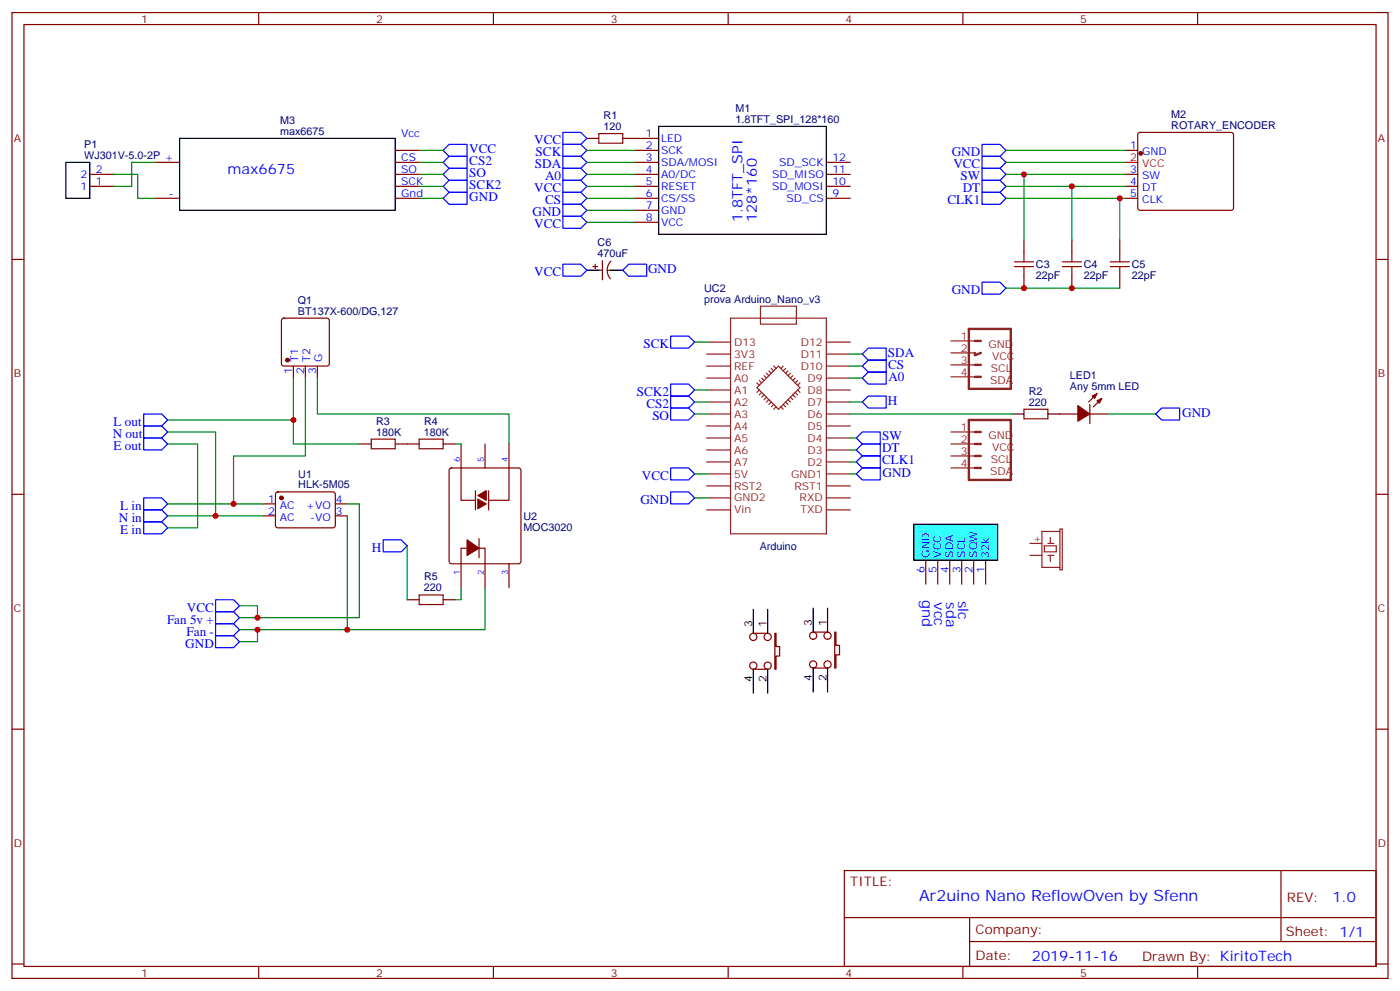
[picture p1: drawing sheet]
<svg xmlns="http://www.w3.org/2000/svg" width="412mm" height="292mm" viewBox="0 0 412 292" stroke-linecap="round" stroke-linejoin="round" font-family="sans-serif">
<g fill="none" stroke="#870000" stroke-width=".35">
<path d="M3.5 3.7h405.4v284.3h-405.4zM7.1 7.2h398.2v277.3h-398.2zM76.2 3.7v3.5M145.3 3.7v3.5M214.5 3.7v3.5M283.6 3.7v3.5M352.8 3.7v3.5M335.4 39.2l.4-.2h26.9l.5 .2 .2 .5v21.5l-.3 .5-.4 .2h-26.9l-.5-.2-.2-.5v-21.5zM26.5 51.3h7M26.5 54.9h7M45.9 47.8h7M45.9 58.4h7"/>
<path d="M116.4 44.3h7.1M116.4 47.8h7.1M116.4 51.3h7.1M116.4 54.9h7.1M116.4 58.4h7.1M172.9 40.7h3.5M183.4 40.7h10.6M187 44.3h7M187 47.8h7M187 51.3h7M187 54.9h7M187 58.4h7"/>
<path d="M243.4 47.8h7.1M243.4 51.3h7.1M243.4 54.9h7.1M243.4 58.4h7.1M331.6 44.3h3.5M331.6 51.3h3.5M331.6 54.9h3.5M331.6 58.4h3.5M3.5 76.4h3.6M174.6 78.5h1.4M175.3 77.8v1.4M176.4 79.6h1"/>
<path d="M177.4 76.7v5.7M178.9 79.6h1M180 76.8a3.8 3.8 0 0 0-.2 5.3M187 61.9h7M187 65.4h7M301.6 70.7v3.6M315.7 70.7v3.6M329.8 70.7v3.6M405.3 76.4h3.6M301.6 81.3v3.5M315.7 81.3v3.5M329.8 81.3v3.5"/>
<path d="M3.5 145.5h3.6M405.3 145.5h3.6M3.5 214.7h3.6M405.3 214.7h3.6M248.7 256.3h156.6v28.2h-156.6zM377.3 256.3v20.9M248.7 270.1h156.5M285.6 277.2h119.6M285.6 270.1v14.2M3.5 283.8h3.6M76.2 284.5v3.5M145.3 284.5v3.5"/>
<path d="M214.5 284.5v3.5M283.6 284.5v3.5M352.8 284.5v3.5M405.3 283.8h3.6"/>
</g>
<path d="M194 37.2h49.4v31.8h-49.4zM19.4 47.8h7.1v10.6h-7.1zM52.9 40.7h63.5v21.2h-63.5zM172.9 79.6h3.5M179.9 79.6h3.5" fill="none" stroke="#000" stroke-width=".35"/>
<g fill="none" stroke="#a10000" stroke-width=".35">
<path d="M176.4 39.3h7v2.9h-7zM298.8 77.1h5.6M298.8 78.5h5.6M301.6 74.3v2.8M301.6 78.5v2.8M312.9 77.1h5.7M312.9 78.5h5.7M315.7 74.3v2.8M315.7 78.5v2.8M327 77.1h5.7M327 78.5h5.7M329.8 74.3v2.8"/>
<path d="M329.8 78.5v2.8"/>
</g>
<circle cx="336" cy="45.2" r=".53" fill="#870000" stroke="#870000" stroke-width=".35"/>
<path d="M331.6 47.8h3.5" fill="none" stroke="#f00" stroke-width=".35"/>
<path d="M224 90.1h10.6v5.3h-10.6z" fill="none" stroke="#8c2424" stroke-width=".35"/>
<path d="M269.2 154.3h24.7v10.6h-24.7z" fill="#3ff" stroke="#000" stroke-width=".35"/>
<g fill="none" stroke="#8c2424" stroke-width=".35">
<path d="M215.2 93.7h28.2v63.5h-28.2zM223 114.1l6.3-6.3 6.4 6.3-6.4 6.4zM223 112.7l.7 .7M223.7 112l.7 .7M223.7 114.8l-.7 .7M224.4 111.3l.7 .7M224.4 115.5l-.7 .7M225.1 110.6l.7 .7M225.1 116.2l-.7 .7M225.8 109.9l.7 .7M225.8 116.9l-.7 .8M226.5 109.2l.7 .7"/>
<path d="M226.5 117.7l-.7 .7M227.2 108.5l.7 .7M227.2 118.4l-.7 .7M227.9 107.8l.7 .7M227.9 119.1l-.7 .7M228.6 119.8l-.7 .7M230 119.8l.7 .7M230.7 107.8l-.7 .7M230.7 119.1l.7 .7M231.4 118.4l.7 .7M231.4 108.5l-.7 .7M232.1 109.2l-.7 .7"/>
<path d="M232.1 117.7l.7 .7M232.8 116.9l.7 .8M232.8 109.9l-.7 .7M233.5 116.2l.7 .7M233.5 110.6l-.7 .7M234.2 115.5l.7 .7M234.2 111.3l-.7 .7M234.9 114.8l.8 .7M234.9 112l-.7 .7M235.7 112.7l-.8 .7M308.7 160h1.7M309.4 158.2v1.8"/>
<path d="M312.2 156.5h-5.3v10.5h5.3M312.2 155.8h.7v11.9h-.7zM307.6 160.7h3.5v1.8h-3.5zM308.7 163.5h1.7M309.4 163.5v1.8"/>
</g>
<path d="M285.4 96.8h12.3v17.7h-12.3zM287.2 103.9v.7l1.7-.7M287.2 110.9h1.7M287.2 100.4h1.7M287.2 107.4h1.7M285.4 123.6h12.3v17.7h-12.3zM287.2 134.2h1.7M287.2 130.7h1.7M287.2 127.2h1.7M287.2 137.8h1.7" fill="none" stroke="#8c2424" stroke-width=".71"/>
<path d="M221.9 186.4h4.2M221.9 197h4.2M239.5 186.1h4.3M239.5 196.7h4.3" fill="none" stroke="#870000" stroke-width=".35"/>
<g fill="#f0f0f0" stroke="#870000" stroke-width=".35">
<path d="M245.9 186.1h.3v3.9h1.1v2.8h-1.1v3.9h-.3z"/>
<path d="M228.2 186.4h.4v3.9h1.1v2.8h-1.1v3.9h-.4z"/>
</g>
<g fill="none" stroke="#870000" stroke-width=".35">
<path d="M83.1 93.9l.5-.2h12.7l.5 .2 .2 .5v12.7l-.2 .5-.5 .2h-12.7l-.5-.3-.2-.4v-12.7zM86.4 107.8v3.5M90 107.8v3.5M93.5 107.8v3.5M321 119.1v5.6M323.1 115.9l-2.4 2.5M324.6 117.3l-2.5 2.5M105.8 130.7h3.6M116.4 130.7h7.1M130.5 130.7h3.6M132.5 138l.5-.2h19.8l.5 .2 .2 .5v26.8l-.3 .5-.4 .2h-19.8l-.5-.3-.2-.4v-26.8zM135.8 130.7v16.6h4.3"/>
<path d="M142.9 130.7v7.1M149.9 130.7v16.6h-6M301.6 120.5h7.1v2.8h-7.1zM312.2 121.9h5.3M321 121.9h5.3M77.6 148.3h3.5M77.6 151.9h3.5M81.4 145l.4-.2 16.5 .1 .5 .6-.1 9.5-.6 .4-16.5-.1-.5-.6v-9.2zM98.8 148.3h3.5M98.8 151.9h3.5M140.1 144.5v5.6M141.1 158.6v5.6"/>
<path d="M143.9 144.5v5.6M119.9 176.6h3.6M130.5 176.6h3.6M135.8 173v-11.6h7.1v11.6M149.9 166v7M272.7 164.9v7.1M276.2 164.9v7.1M279.8 164.9v7.1M283.3 164.9v7.1M286.8 164.9v7.1M290.3 164.9v7.1"/>
<circle cx="221.9" cy="187.5" r="1.06"/>
<circle cx="221.9" cy="196" r="1.06"/>
<circle cx="226.1" cy="187.5" r="1.06"/>
<circle cx="226.1" cy="196" r="1.06"/>
<circle cx="239.5" cy="187.1" r="1.06"/>
<circle cx="239.5" cy="195.6" r="1.06"/>
<circle cx="243.8" cy="187.1" r="1.06"/>
<circle cx="243.8" cy="195.6" r="1.06"/>
</g>
<g fill="none" stroke="#8c2424" stroke-width=".35">
<path d="M208.1 104.2h7.1M208.1 107.8h7.1M208.1 111.3h7.1M208.1 114.8h7.1M208.1 118.4h7.1M208.1 100.7h7.1M243.4 104.2h7.1M243.4 107.8h7.1M243.4 111.3h7.1M243.4 114.8h7.1M243.4 118.4h7.1M243.4 100.7h7.1"/>
<path d="M280.1 107.4h7.1M280.1 110.9h7.1M280.1 103.9h7.1M280.1 100.4h7.1M208.1 121.9h7.1M208.1 125.4h7.1M208.1 128.9h7.1M208.1 132.5h7.1M208.1 136h7.1M208.1 139.5h7.1M243.4 121.9h7.1M243.4 125.4h7.1"/>
<path d="M243.4 128.9h7.1M243.4 132.5h7.1M243.4 136h7.1M243.4 139.5h7.1M280.1 127.2h7.1M280.1 130.7h7.1M280.1 137.8h7.1M280.1 134.2h7.1M208.1 143.1h7.1M208.1 146.6h7.1M208.1 150.1h7.1M243.4 143.1h7.1"/>
<path d="M243.4 146.6h7.1M243.4 150.1h7.1M303.4 160h3.5M303.4 163.5h3.5"/>
</g>
<path d="M298.1 121.9h3.5M308.7 121.9h3.5M221.9 179.4v7M226.1 179.4v7M239.5 179v7.1M243.8 179v7.1M221.9 197v7.1M226.1 197v7.1M239.5 196.7v7M243.8 196.7v7" fill="none" stroke="#000" stroke-width=".35"/>
<g fill="#870000" stroke="#870000" stroke-width=".35">
<path d="M323.1 118l1.5-.7-.8 1.4z"/>
<path d="M321.7 116.6l1.4-.7-.7 1.4z"/>
<path d="M317.5 119.4l3.5 2.5-3.5 2.1z"/>
<path d="M137.6 158.9l3.5 2.5-3.5 2.1z"/>
<path d="M140.8 145.9l2.4-1.4v2.8z"/>
<path d="M140.8 146.9l2.4 1.4-2.4 1.5z"/>
<circle cx="84.7" cy="106" r=".53"/>
<circle cx="82.9" cy="146.6" r=".53"/>
</g>
<path d="M109.4 129.3h7v2.8h-7zM123.5 129.3h7v2.8h-7zM123.5 175.2h7v2.8h-7z" fill="none" stroke="#a10000" stroke-width=".35"/>
<g fill="none" stroke="#00f" stroke-width=".35">
<path d="M165.8 39h5.3l1.8 1.7-1.8 1.8h-5.3zM130.5 44.3l1.8-1.8h5.3v3.5h-5.3zM130.5 58.4l1.8-1.8h5.3v3.5h-5.3zM130.5 54.9l1.8-1.8h5.3v3.5h-5.3zM130.5 51.3l1.8-1.7h5.3v3.5h-5.3zM132.3 46h5.3v3.6h-5.3l-1.8-1.8zM165.8 42.5h5.3l1.8 1.8-1.8 1.7h-5.3zM165.8 46h5.3l1.8 1.8-1.8 1.8h-5.3zM165.8 56.6h5.3l1.8 1.8-1.8 1.7h-5.3zM165.8 53.1h5.3l1.8 1.8-1.8 1.7h-5.3zM165.8 49.6h5.3l1.8 1.7-1.8 1.8h-5.3zM289.3 42.5h5.3l1.7 1.8-1.7 1.7h-5.3z"/>
<path d="M289.3 46h5.3l1.7 1.8-1.7 1.8h-5.3zM289.3 49.6h5.3l1.7 1.7-1.7 1.8h-5.3zM289.3 53.1h5.3l1.7 1.8-1.7 1.7h-5.3zM289.3 56.6h5.3l1.7 1.8-1.7 1.7h-5.3zM165.8 63.7h5.3l1.8 1.7-1.8 1.8h-5.3zM165.8 60.1h5.3l1.8 1.8-1.8 1.8h-5.3zM165.8 77.8h5.3l1.8 1.8-1.8 1.7h-5.3zM183.4 79.6l1.8-1.8h5.3v3.5h-5.3zM197.6 99h5.2l1.8 1.7-1.8 1.8h-5.2zM289.3 83.1h5.3l1.7 1.7-1.7 1.8h-5.3zM197.6 116.6h5.2l1.8 1.8-1.8 1.7h-5.2zM197.6 113.1h5.2l1.8 1.7-1.8 1.8h-5.2z"/>
<path d="M254 118.4l1.8-1.8h5.3v3.5h-5.3zM254 104.2l1.8-1.7h5.3v3.5h-5.3zM254 107.8l1.8-1.8h5.3v3.5h-5.3zM254 111.3l1.8-1.8h5.3v3.6h-5.3zM42.3 121.9h5.3l1.8 1.7-1.8 1.8h-5.3zM42.3 125.4h5.3l1.8 1.8-1.8 1.7h-5.3zM42.3 128.9h5.3l1.8 1.8-1.8 1.8h-5.3zM197.6 120.1h5.2l1.8 1.8-1.8 1.7h-5.2zM197.6 137.8h5.2l1.8 1.7-1.8 1.8h-5.2zM252.2 128.9l1.8-1.7h5.3v3.5h-5.3zM252.2 132.5l1.8-1.8h5.3v3.5h-5.3zM252.2 136l1.8-1.8h5.3v3.6h-5.3z"/>
<path d="M252.2 139.5l1.8-1.7h5.3v3.5h-5.3zM340.4 121.9l1.8-1.8h5.3v3.5h-5.3zM42.3 153.6h5.3l1.8 1.8-1.8 1.8h-5.3zM42.3 146.6h5.3l1.8 1.7-1.8 1.8h-5.3zM42.3 150.1h5.3l1.8 1.8-1.8 1.7h-5.3zM112.9 158.9h5.3l1.7 1.8-1.7 1.8h-5.3zM197.6 144.8h5.2l1.8 1.8-1.8 1.7h-5.2zM63.5 176.6h5.3l1.8 1.7-1.8 1.8h-5.3zM63.5 187.1h5.3l1.8 1.8-1.8 1.8h-5.3zM63.5 183.6h5.3l1.8 1.8-1.8 1.7h-5.3zM63.5 180.1h5.3l1.8 1.8-1.8 1.7h-5.3z"/>
</g>
<g fill="none" stroke="#008700" stroke-width=".35">
<path d="M33.5 51.3h7.1v7.1h5.3M45.9 47.8h-7.1v7.1h-5.3M123.5 44.3h7M123.5 47.8h7M123.5 58.4h7M123.5 54.9h7M123.5 51.3h7M172.9 44.3h14.1M172.9 47.8h14.1M172.9 58.4h14.1M172.9 54.9h14.1M172.9 51.3h14.1"/>
<path d="M296.3 44.3h35.3M296.3 47.8h35.3M296.3 58.4h35.3M296.3 54.9h35.3M296.3 51.3h35.3M301.6 51.3v19.4M315.7 54.9v15.8M329.8 58.4v12.3M172.9 61.9h14.1M172.9 65.4h14.1M296.3 84.8h33.5M86.4 111.3v12.3h-37"/>
<path d="M90 111.3v22.9h-21.2v14.1M93.5 111.3v10.6h56.4v8.8M204.6 118.4h3.5M204.6 114.8h3.5M204.6 100.7h3.5M250.5 118.4h3.5M250.5 104.2h3.5M250.5 107.8h3.5M250.5 111.3h3.5M49.4 130.7h8.8v24.7h-8.8M49.4 127.2h14.1v24.7M86.4 123.6v7.1h19.4"/>
<path d="M134.1 130.7h1.7M204.6 139.5h3.5M204.6 121.9h3.5M250.5 128.9h1.7M250.5 132.5h1.7M250.5 136h1.7M250.5 139.5h1.7M250.5 121.9h47.6M326.3 121.9h14.1M49.4 151.9h28.2M49.4 148.3h28.2M102.3 148.3h3.5v33.6h-35.2"/>
<path d="M102.3 151.9v33.5h40.6v-12.4M204.6 146.6h3.5M70.6 178.3h5.2v3.6M119.9 160.7v15.9M135.8 173v3.6h-1.7M70.6 185.4h31.7M75.8 185.4v3.5h-5.2"/>
</g>
<g fill="#c00">
<circle cx="301.6" cy="84.8" r=".88"/>
<circle cx="315.7" cy="54.9" r=".88"/>
<circle cx="329.8" cy="58.4" r=".88"/>
<circle cx="301.6" cy="51.3" r=".88"/>
<circle cx="315.7" cy="84.8" r=".88"/>
<circle cx="75.8" cy="181.9" r=".88"/>
<circle cx="102.3" cy="185.4" r=".88"/>
<circle cx="63.5" cy="151.9" r=".88"/>
<circle cx="68.8" cy="148.3" r=".88"/>
<circle cx="86.4" cy="123.6" r=".88"/>
<circle cx="75.8" cy="185.4" r=".88"/>
</g>
<text font-size="4.6" fill="#00f" x="270.8" y="265.3">Ar2uino Nano ReflowOven by Sfenn</text>
<g font-size="4.2" fill="#00f">
<text x="67" y="51.3">max6675</text>
<text x="218.7" y="65.4" transform="rotate(-90 218.7 65.4)">1.8TFT_SPI</text>
<text x="223" y="65.4" transform="rotate(-90 223 65.4)">128*160</text>
<text x="271.6" y="176.6" transform="rotate(90 271.6 176.6)">gnd</text>
<text x="275.2" y="177.3" transform="rotate(90 275.2 177.3)">vcc</text>
<text x="278.7" y="177.3" transform="rotate(90 278.7 177.3)">sda</text>
<text x="282.2" y="176.9" transform="rotate(90 282.2 176.9)">slc</text>
<text x="392.5" y="265.6">1.0</text>
<text x="304" y="282.9">2019-11-16</text>
</g>
<g font-size="3.9" fill="#00f">
<text x="138.3" y="45.1">VCC</text>
<text x="157.4" y="42.5">VCC</text>
<text x="157.8" y="46">SCK</text>
<text x="280.4" y="46">GND</text>
<text x="138.3" y="52.2">SO</text>
<text x="138.3" y="48.7">CS2</text>
<text x="157.6" y="49.6">SDA</text>
<text x="160.5" y="53.1">A0</text>
<text x="280.8" y="49.6">VCC</text>
<text x="283" y="53.1">SW</text>
<text x="138.3" y="59.2">GND</text>
<text x="138.3" y="55.7">SCK2</text>
<text x="157.4" y="56.6">VCC</text>
<text x="283.6" y="56.6">DT</text>
<text x="156.9" y="63.7">GND</text>
<text x="160.6" y="60.1">CS</text>
<text x="279.1" y="60.1">CLK1</text>
<text x="157.4" y="67.2">VCC</text>
<text x="157.4" y="81.3">VCC</text>
<text x="190.9" y="80.3">GND</text>
<text x="280.4" y="86.6">GND</text>
<text x="189.5" y="102.5">SCK</text>
<text x="261.5" y="105">SDA</text>
<text x="261.6" y="108.5">CS</text>
<text x="261.7" y="112.1">A0</text>
<text x="187.6" y="116.5">SCK2</text>
<text x="261.6" y="119.2">H</text>
<text x="33.4" y="125.4">L out</text>
<text x="190.4" y="120.2">CS2</text>
<text x="192.2" y="123.7">SO</text>
<text x="348.3" y="122.7">GND</text>
<text x="33.2" y="128.9">N out</text>
<text x="259.8" y="129.6">SW</text>
<text x="33.4" y="132.4">E out</text>
<text x="259.8" y="133.2">DT</text>
<text x="259.8" y="136.7">CLK1</text>
<text x="189.1" y="141.3">VCC</text>
<text x="260" y="140.4">GND</text>
<text x="188.6" y="148.3">GND</text>
<text x="35" y="153.6">N in</text>
<text x="35.4" y="150.1">L in</text>
<text x="35.4" y="157.2">E in</text>
<text x="109.6" y="162.5">H</text>
<text x="49.2" y="183.6">Fan 5v +</text>
<text x="55.1" y="180.1">VCC</text>
<text x="54.6" y="190.7">GND</text>
<text x="54.9" y="187.1">Fan -</text>
</g>
<g font-size="3.9" fill="#800">
<text x="250.5" y="260.9">TITLE:</text>
<text x="379.1" y="265.6">REV:</text>
<text x="287.4" y="275.1">Company:</text>
<text x="378.7" y="275.7">Sheet: 1/1</text>
<text x="287.4" y="282.8">Date:</text>
<text x="336.4" y="282.8">Drawn By: KiritoTech</text>
</g>
<g font-size="3.2" fill="#800">
<text x="41.6" y="6.7">1</text>
<text x="110.8" y="6.7">2</text>
<text x="179.9" y="6.7">3</text>
<text x="249.1" y="6.7">4</text>
<text x="318.2" y="6.7">5</text>
<text x="4.1" y="41.8">A</text>
<text x="405.9" y="41.8">A</text>
<text x="4.1" y="110.9">B</text>
<text x="405.9" y="110.9">B</text>
<text x="4.1" y="180.1">C</text>
<text x="405.9" y="180.1">C</text>
<text x="4.1" y="249.2">D</text>
<text x="405.9" y="249.2">D</text>
<text x="41.6" y="287.5">1</text>
<text x="110.8" y="287.5">2</text>
<text x="179.9" y="287.5">3</text>
<text x="249.1" y="287.5">4</text>
<text x="318.2" y="287.5">5</text>
</g>
<g font-size="3.2" fill="#000080">
<text x="177.8" y="35.1">R1</text>
<text x="216.6" y="33">M1</text>
<text x="345" y="34.7">M2</text>
<text x="82.6" y="39.7">max6675</text>
<text x="82.6" y="36.6">M3</text>
<text x="177.8" y="38.3">120</text>
<text x="216.6" y="36.2">1.8TFT_SPI_128*160</text>
<text x="345" y="37.9">ROTARY_ENCODER</text>
<text x="24.8" y="46.7">WJ301V-5.0-2P +</text>
<text x="24.8" y="43.6">P1</text>
<text x="176" y="75.7">470uF</text>
<text x="176.1" y="72.4">C6</text>
<text x="305.2" y="82.1">22pF</text>
<text x="305.2" y="78.9">C3</text>
<text x="319.3" y="82.1">22pF</text>
<text x="319.3" y="78.9">C4</text>
<text x="333.4" y="82.1">22pF</text>
<text x="333.4" y="78.9">C5</text>
<text x="87.8" y="89.4">Q1</text>
<text x="207.4" y="89.1">prova Arduino_Nano_v3</text>
<text x="207.4" y="85.9">UC2</text>
<text x="87.8" y="92.6">BT137X-600/DG,127</text>
<text x="315.2" y="111.6">LED1</text>
<text x="303" y="119.4">220</text>
<text x="303.1" y="116.2">R2</text>
<text x="315.2" y="114.8">Any 5mm LED</text>
<text x="110.8" y="125.1">R3</text>
<text x="124.9" y="125.1">R4</text>
<text x="110.8" y="128.2">180K</text>
<text x="124.9" y="128.2">180K</text>
<text x="87.9" y="143.8">HLK-5M05</text>
<text x="87.9" y="140.6">U1</text>
<text x="154.2" y="153">U2</text>
<text x="154.2" y="156.2">MOC3020</text>
<text x="223.8" y="161.9">Arduino</text>
<text x="124.9" y="170.9">R5</text>
<text x="124.9" y="174.1">220</text>
</g>
<g font-size="3.2" fill="#00f">
<text x="118.2" y="40.4">Vcc</text>
<text x="190.2" y="40.4">1</text>
<text x="194.7" y="41.8">LED</text>
<text x="118.2" y="47.4">CS</text>
<text x="190.2" y="43.9">2</text>
<text x="190.2" y="47.4">3</text>
<text x="194.7" y="45.3">SCK</text>
<text x="245.2" y="47.4">12</text>
<text x="332.9" y="43.9">1</text>
<text x="336.4" y="45.7">GND</text>
<text x="23.7" y="52.4">2</text>
<text x="28.2" y="51">2</text>
<text x="118.2" y="51">SO</text>
<text x="190.2" y="51">4</text>
<text x="194.7" y="48.9">SDA/MOSI</text>
<text x="194.7" y="52.4">A0/DC</text>
<text x="227.4" y="52.4">SD_MISO</text>
<text x="229.5" y="48.9">SD_SCK</text>
<text x="245.2" y="51">11</text>
<text x="332.9" y="51">3</text>
<text x="336.4" y="52.7">SW</text>
<text x="23.7" y="55.9">1</text>
<text x="28.2" y="54.5">1</text>
<text x="49.7" y="58">-</text>
<text x="118.2" y="54.5">SCK</text>
<text x="118.2" y="58">Gnd</text>
<text x="190.2" y="54.5">5</text>
<text x="190.2" y="58">6</text>
<text x="194.7" y="55.9">RESET</text>
<text x="194.7" y="59.4">CS/SS</text>
<text x="227.4" y="55.9">SD_MOSI</text>
<text x="231.7" y="59.4">SD_CS</text>
<text x="245.2" y="58">9</text>
<text x="245.2" y="54.5">10</text>
<text x="332.9" y="58">5</text>
<text x="332.9" y="54.5">4</text>
<text x="336.4" y="59.8">CLK</text>
<text x="336.4" y="56.3">DT</text>
<text x="190.2" y="61.6">7</text>
<text x="190.2" y="65.1">8</text>
<text x="194.7" y="63">GND</text>
<text x="194.7" y="66.5">VCC</text>
<text x="87.8" y="106.5" transform="rotate(-90 87.8 106.5)">T1</text>
<text x="91.4" y="106.5" transform="rotate(-90 91.4 106.5)">T2</text>
<text x="94.9" y="106.5" transform="rotate(-90 94.9 106.5)">G</text>
<text x="86.1" y="110" transform="rotate(-90 86.1 110)">1</text>
<text x="89.6" y="110" transform="rotate(-90 89.6 110)">2</text>
<text x="93.1" y="110" transform="rotate(-90 93.1 110)">3</text>
<text x="78.9" y="148">1</text>
<text x="82.4" y="149.8">AC</text>
<text x="90.2" y="149.8">+VO</text>
<text x="99" y="148">4</text>
<text x="78.9" y="151.5">2</text>
<text x="82.4" y="153.3">AC</text>
<text x="91.4" y="153.3">-VO</text>
<text x="99" y="151.5">3</text>
<text x="273.8" y="164.2" transform="rotate(-90 273.8 164.2)">GND</text>
<text x="277.3" y="164.2" transform="rotate(-90 277.3 164.2)">VCC</text>
<text x="280.8" y="164.2" transform="rotate(-90 280.8 164.2)">SDA</text>
<text x="284.3" y="164.2" transform="rotate(-90 284.3 164.2)">SCL</text>
<text x="287.9" y="164.2" transform="rotate(-90 287.9 164.2)">SQW</text>
<text x="291.4" y="164.2" transform="rotate(-90 291.4 164.2)">32k</text>
<text x="272.3" y="168.7" transform="rotate(-90 272.3 168.7)">6</text>
<text x="275.9" y="168.7" transform="rotate(-90 275.9 168.7)">5</text>
<text x="279.4" y="168.7" transform="rotate(-90 279.4 168.7)">4</text>
<text x="282.9" y="168.7" transform="rotate(-90 282.9 168.7)">3</text>
<text x="286.5" y="168.7" transform="rotate(-90 286.5 168.7)">2</text>
<text x="290" y="168.7" transform="rotate(-90 290 168.7)">1</text>
</g>
<g font-size="3.2" fill="#f00">
<text x="332.9" y="47.4">2</text>
<text x="336.4" y="49.2">VCC</text>
</g>
<g font-size="3.2" fill="#8d2323">
<text x="216.3" y="101.8">D13</text>
<text x="235.9" y="101.8">D12</text>
<text x="283" y="100">1</text>
<text x="216.3" y="105.3">3V3</text>
<text x="235.9" y="105.3">D11</text>
<text x="283" y="107.1">3</text>
<text x="283" y="103.5">2</text>
<text x="291.2" y="102.5">GND</text>
<text x="292.2" y="106">VCC</text>
<text x="216.3" y="112.4">A0</text>
<text x="216.3" y="108.8">REF</text>
<text x="235.9" y="108.8">D10</text>
<text x="237.9" y="112.4">D9</text>
<text x="283" y="110.6">4</text>
<text x="291.7" y="113.1">SDA</text>
<text x="291.9" y="109.5">SCL</text>
<text x="216.3" y="119.4">A2</text>
<text x="216.3" y="115.9">A1</text>
<text x="237.9" y="115.9">D8</text>
<text x="237.9" y="119.4">D7</text>
<text x="216.3" y="122.9">A3</text>
<text x="237.9" y="122.9">D6</text>
<text x="216.3" y="130">A5</text>
<text x="216.3" y="126.5">A4</text>
<text x="237.9" y="126.5">D5</text>
<text x="237.9" y="130">D4</text>
<text x="283" y="126.8">1</text>
<text x="283" y="130.4">2</text>
<text x="291.2" y="129.3">GND</text>
<text x="216.3" y="137.1">A7</text>
<text x="216.3" y="133.5">A6</text>
<text x="237.9" y="133.5">D3</text>
<text x="237.9" y="137.1">D2</text>
<text x="283" y="137.4">4</text>
<text x="283" y="133.9">3</text>
<text x="291.9" y="136.3">SCL</text>
<text x="292.2" y="132.8">VCC</text>
<text x="216.3" y="140.6">5V</text>
<text x="233.1" y="140.6">GND1</text>
<text x="291.7" y="139.9">SDA</text>
<text x="216.3" y="147.6">GND2</text>
<text x="216.3" y="144.1">RST2</text>
<text x="234" y="144.1">RST1</text>
<text x="235.5" y="147.6">RXD</text>
<text x="216.3" y="151.2">Vin</text>
<text x="235.8" y="151.2">TXD</text>
<text x="304.3" y="159.6">+</text>
</g>
<g font-size="3.2">
<text x="221.5" y="184.7" transform="rotate(-90 221.5 184.7)">3</text>
<text x="225.8" y="184.7" transform="rotate(-90 225.8 184.7)">1</text>
<text x="239.2" y="184.3" transform="rotate(-90 239.2 184.3)">3</text>
<text x="243.4" y="184.3" transform="rotate(-90 243.4 184.3)">1</text>
<text x="221.5" y="200.8" transform="rotate(-90 221.5 200.8)">4</text>
<text x="225.8" y="200.8" transform="rotate(-90 225.8 200.8)">2</text>
<text x="239.2" y="200.5" transform="rotate(-90 239.2 200.5)">4</text>
<text x="243.4" y="200.5" transform="rotate(-90 243.4 200.5)">2</text>
</g>
<g font-size="2.5" fill="#00f">
<text x="135.5" y="136" transform="rotate(-90 135.5 136)">6</text>
<text x="142.5" y="136" transform="rotate(-90 142.5 136)">5</text>
<text x="149.6" y="136" transform="rotate(-90 149.6 136)">4</text>
<text x="135.5" y="169.3" transform="rotate(-90 135.5 169.3)">1</text>
<text x="142.5" y="169.3" transform="rotate(-90 142.5 169.3)">2</text>
<text x="149.6" y="169.3" transform="rotate(-90 149.6 169.3)">3</text>
</g>
</svg>
